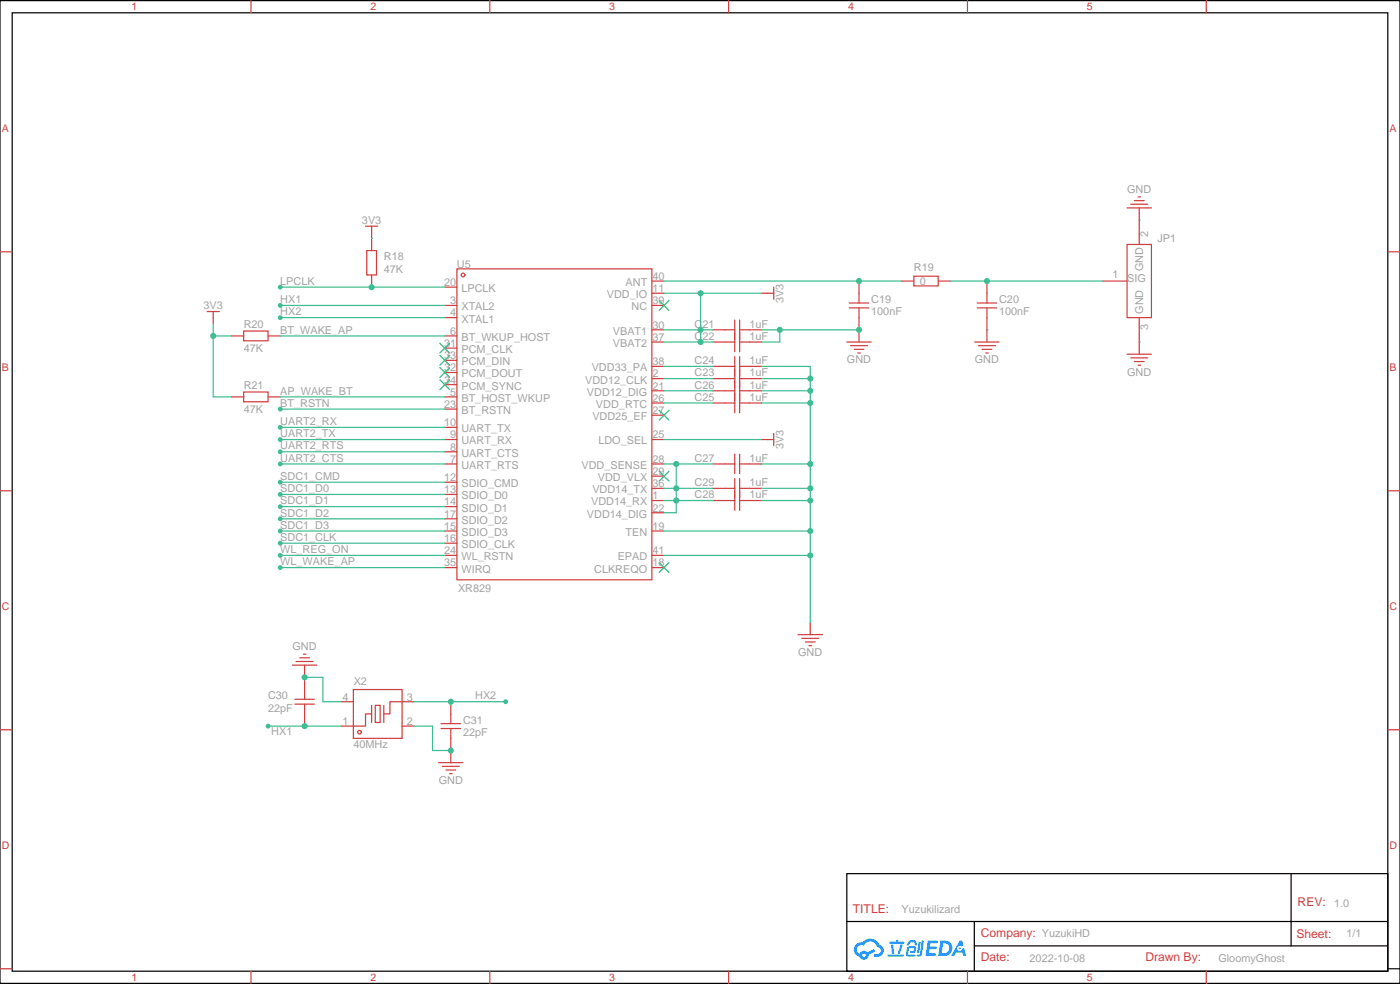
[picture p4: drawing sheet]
<svg xmlns="http://www.w3.org/2000/svg" width="405mm" height="285mm" viewBox="0 0 405 285" stroke-linecap="round" stroke-linejoin="round" font-family="sans-serif">
<g fill="none" stroke="#d43d3d" stroke-width=".35">
<path d="M72.7 .2v3.5M141.8 .2v3.5M211 .2v3.5M280.1 .2v3.5M349.2 .2v3.5M327.4 59.1h4.9M328.4 58h2.9M329.5 57h.7M0 72.8h3.5M105.8 65.4h3.6M106.2 72.5h2.8v7.1h-2.8zM107.6 65.4v7.1"/>
<path d="M107.6 79.6v3.5M132.3 77.8h56.4v89.9h-56.4zM264.6 79.9h7v2.8h-7zM326.3 70.7h7.1v21.2h-7.1zM326.3 60.1h7.1M329.8 60.1v10.6M401.8 72.8h3.5M60 90.1h3.5M61.7 90.1v3.6M67 97.2h3.6M70.6 95.8h7v2.8h-7zM77.6 97.2h3.5"/>
<path d="M128.8 88.4h3.5M128.8 91.9h3.5M128.8 97.2h3.5M128.8 83.1h3.5M188.7 88.4h3.6M188.7 84.8h3.6M188.7 95.4h3.6M188.7 99h3.6M188.7 81.3h3.6M206.4 95.4h6.3M206.4 99h6.3M212.7 92.6v9.2"/>
<path d="M214.1 95.4h6.4M214.1 99h6.4M214.1 92.6v9.2M220.5 84.8h3.5M224 83.1v3.5M245.2 99h7M245.9 89.1h5.6M245.9 87.7h5.6M248.7 81.3v6.4M248.7 89.1v9.9M261.1 81.3h3.5M271.6 81.3h3.6"/>
<path d="M282.2 99h7.1M282.9 89.1h5.7M282.9 87.7h5.7M285.8 81.3v6.4M285.8 89.1v9.9M319.3 81.3h7M329.8 91.9v10.6M67 114.8h3.6M70.6 113.4h7v2.8h-7zM77.6 114.8h3.5M128.8 114.8h3.5M128.8 118.4h3.5"/>
<path d="M128.8 100.7h3.5M128.8 107.8h3.5M128.8 104.2h3.5M128.8 111.3h3.5M188.7 109.5h3.6M188.7 113.1h3.6M188.7 116.6h3.6M188.7 106h3.6M206.4 109.5h6.3M206.4 113.1h6.3M206.4 116.6h6.3M206.4 106h6.3"/>
<path d="M212.7 103.2v16.2M214.1 109.5h6.4M214.1 113.1h6.4M214.1 116.6h6.4M214.1 106h6.4M214.1 103.2v16.2M246.2 100h5M247.3 101.1h2.8M248.4 102.1h.7M283.3 100h4.9M284.3 101.1h2.9M285.4 102.1h.7"/>
<path d="M326.3 102.5h7.1M327.4 103.5h4.9M328.4 104.6h2.9M329.5 105.7h.7M128.8 134.2h3.5M128.8 130.7h3.5M128.8 127.2h3.5M128.8 123.6h3.5M128.8 139.5h3.5M188.7 134.2h3.6M188.7 127.2h3.6M188.7 120.1h3.6"/>
<path d="M188.7 137.8h3.6M206.4 134.2h6.3M212.7 131.4v5.7M212.7 138.5v9.1M214.1 134.2h6.4M214.1 131.4v5.7M214.1 138.5v9.1M220.5 127.2h3.5M224 125.4v3.5M0 142h3.5M128.8 143.1h3.5M128.8 146.6h3.5"/>
<path d="M128.8 153.6h3.5M128.8 157.2h3.5M128.8 150.1h3.5M188.7 144.8h3.6M188.7 153.6h3.6M188.7 148.3h3.6M188.7 141.3h3.6M206.4 144.8h6.3M206.4 141.3h6.3M214.1 144.8h6.4M214.1 141.3h6.4M401.8 142h3.5"/>
<path d="M128.8 164.2h3.5M128.8 160.7h3.5M188.7 164.2h3.6M188.7 160.7h3.6M84.7 192.4h7M85.7 191.4h5M86.8 190.3h2.8M87.8 189.3h.7M88.2 192.4v9.9M102.3 199.5h14.1v14.1h-14.1zM231.1 183.6h7M232.1 184.7h5"/>
<path d="M233.2 185.7h2.8M234.2 186.8h.7M234.6 180.1v3.5M0 211.1h3.5M85.4 203.7h5.6M85.4 202.3h5.6M88.2 203.7v6.4M98.8 203h3.5M107.6 206.6h-1.8v3.5h-7M107.6 204.1v4.9M108.7 204.1h1.4v4.9h-1.4zM111.1 204.1v4.9"/>
<path d="M116.4 210.1h3.5M119.9 203h-7v3.6h-1.8M127.7 209.4h5.6M127.7 210.8h5.6M130.5 203v6.4M130.5 210.8v9.9M401.8 211.1h3.5M127 220.7h7.1M128.1 221.7h4.9M129.1 222.8h2.8M130.2 223.8h.7M0 280.3h3.5"/>
<path d="M72.7 281v3.5M141.8 281v3.5M211 281v3.5M280.1 281v3.5M349.2 281v3.5"/>
<circle cx="134.1" cy="79.6" r=".53"/>
<circle cx="104.1" cy="211.8" r=".53"/>
</g>
<g fill="none" stroke="#3c3" stroke-width=".35">
<path d="M127.4 99.3l2.8 2.8M130.2 99.3l-2.8 2.8M190.9 87l2.8 2.8M193.7 87l-2.8 2.8M127.4 106.4l2.8 2.8M127.4 102.8l2.8 2.9M127.4 109.9l2.8 2.8M130.2 106.4l-2.8 2.8M130.2 102.8l-2.8 2.9M130.2 109.9l-2.8 2.8M190.9 118.7l2.8 2.8M193.7 118.7l-2.8 2.8"/>
<path d="M190.9 136.3l2.8 2.9M193.7 136.3l-2.8 2.9M190.9 162.8l2.8 2.8M193.7 162.8l-2.8 2.8"/>
</g>
<path d="M0 .2h405.3v284.3h-405.3zM3.5 3.7h398.3v277.3h-398.3zM245.2 252.8h156.6v28.2h-156.6zM373.8 252.8v20.9M245.2 266.6h156.5M282.1 273.7h119.6M282.1 266.6v14.1M401.8 280.3h3.5" fill="none" stroke="#000" stroke-width=".35"/>
<g fill="#178fff">
<path d="M268.6 272.1h2.5l.4 .2-.1 .5-2 .1-.1 .9h1.6l.4 .4-.5 .4h-1.7l-.1 1.2 1.8 .1 .2 .3-.2 .3-2.8 .1z"/>
<path d="M277.9 272.2h.7l.3 1.3-.6 .3a.74 .74 0 0 0-1.1 .3 .74 .74 0 0 0 .5 1 .74 .74 0 0 0 .9-.6l.5-.3 .6 2.3h-.8l-.3-.9h-1.8l-.5 .9h-.9z"/>
<path d="M266 272.5h.6l-.4 3a.31 .31 0 0 1-.4 .2 .31 .31 0 0 1-.3-.3z"/>
<path d="M266.9 272.1h.6l-.5 3.9a.89 .89 0 0 1-.7 .7 .89 .89 0 0 1-.9-.3l1-.4z"/>
<path d="M263.2 272.2l.6-.2 1.2 .1 .6 1.3-.7 .2-.3-1-1.1 .2a.95 .95 0 0 1-.9 .8l-.1-.2z"/>
<path d="M262.9 273.9l1.8-.2a1.04 1.04 0 0 1 .6 1.1 1.04 1.04 0 0 1-.9 .9h-.6a.29 .29 0 0 1-.3-.3 .29 .29 0 0 1 .3-.3h.7l.2-.8-1.5 .1-.3 1.7 1.9 .1a.29 .29 0 0 1 .3 .3 .29 .29 0 0 1-.3 .3l-2-.1-.4-.2 .2-2.1z"/>
<path d="M257 276.2h4.4a.3 .3 0 0 1 .3 .3 .3 .3 0 0 1-.3 .3h-4.3z"/>
<path d="M260.7 273.2h.7l-.5 1.7a1.02 1.02 0 0 1-.7 1.1l-.3-.2z"/>
<path d="M258 273.3h.6l.2 2.4-.2 .3-.3-.2z"/>
<path d="M257.5 272.5h1.9l.2-.6h.5v.6h1.5a.29 .29 0 0 1 .3 .3 .29 .29 0 0 1-.3 .2h-4z"/>
<path d="M272.3 272.1l-.7 4.5h1.5a2.27 2.27 0 0 0 2.6-2.3 2.27 2.27 0 0 0-2.7-2.2zM273.1 272.9a1.5 1.5 0 0 1 1.8 1.5 1.5 1.5 0 0 1-2 1.4h-.3z"/>
<path d="M247.8 273.3a2.09 2.09 0 0 0 1 3.5 1.37 1.37 0 0 0 1.6 .9 1.37 1.37 0 0 0 1.1-1.4l1.9-1-.4-.7-1.8 .9a1.4 1.4 0 0 0-2.3 .5 1.32 1.32 0 0 1-.7-1.9 1.32 1.32 0 0 1 1.9-.5 2.02 2.02 0 0 1 2.1-1.2 2.02 2.02 0 0 1 1.8 1.6 1.09 1.09 0 0 1 1 1.4 1.09 1.09 0 0 1-1.5 .7 .41 .41 0 0 0-.5 .3 .41 .41 0 0 0 .3 .5 1.89 1.89 0 0 0 2.5-1.2 1.89 1.89 0 0 0-1.2-2.4 2.98 2.98 0 0 0-5-.7l-1 .2zM249.6 276.4a.55 .55 0 0 1 1.1 0 .55 .55 0 0 1-1.1 0z"/>
<circle cx="277.9" cy="274.4" r=".28"/>
</g>
<circle cx="329.8" cy="63.7" r=".18" fill="#3dbd91"/>
<g fill="none" stroke="#3dbd91" stroke-width=".35">
<path d="M81.1 88.4h47.7M81.1 91.9h47.7M81.1 97.2h47.7M81.1 114.8h47.7M81.1 118.4h47.7M81.1 123.6h47.7M81.1 127.2h47.7M81.1 130.7h47.7M81.1 134.2h47.7M81.1 139.5h47.7M81.1 146.6h47.7M81.1 150.1h47.7"/>
<path d="M81.1 153.6h47.7M81.1 157.2h47.7M81.1 164.2h47.7"/>
</g>
<circle cx="329.8" cy="99" r=".18" fill="#3dbd91"/>
<g fill="none" stroke="#3dbd91" stroke-width=".35">
<path d="M192.3 99h14.1M192.3 95.4h14.1M192.3 84.8h28.2M192.3 81.3h68.8M202.8 84.8v14.2M220.5 95.4h28.2M225.8 95.4v3.6h-5.3M275.2 81.3h44.1M192.3 116.6h14.1M192.3 113.1h14.1M192.3 109.5h14.1M192.3 106h14.1"/>
<path d="M192.3 127.2h28.2M81.1 143.1h47.7"/>
</g>
<circle cx="285.8" cy="95.4" r=".18" fill="#3dbd91"/>
<path d="M81.1 83.1h47.7M81.1 160.7h47.7" fill="none" stroke="#3dbd91" stroke-width=".35"/>
<circle cx="107.6" cy="69" r=".18" fill="#3dbd91"/>
<g fill="none" stroke="#3dbd91" stroke-width=".35">
<path d="M61.7 93.7v21.1h5.3M61.7 97.2h5.3M220.5 106h14.1v74.1M220.5 116.6h14.1M220.5 113.1h14.1M220.5 109.5h14.1M192.3 134.2h14.1M195.8 134.2v14.1h-3.5M220.5 134.2h14.1M192.3 141.3h14.1M192.3 144.8h14.1M192.3 153.6h42.3"/>
<path d="M220.5 141.3h14.1M220.5 144.8h14.1M192.3 160.7h42.3M88.2 196h5.3v7h5.3M77.6 210.1h21.2M119.9 210.1h5.3v7h5.3M119.9 203h26.5"/>
</g>
<g fill="#3dbd91">
<circle cx="202.8" cy="99" r=".88"/>
<circle cx="202.8" cy="95.4" r=".88"/>
<circle cx="202.8" cy="84.8" r=".88"/>
<circle cx="248.7" cy="95.4" r=".88"/>
<circle cx="225.8" cy="95.4" r=".88"/>
<circle cx="248.7" cy="81.3" r=".88"/>
<circle cx="285.8" cy="81.3" r=".88"/>
<circle cx="107.6" cy="83.1" r=".88"/>
<circle cx="88.2" cy="210.1" r=".88"/>
<circle cx="88.2" cy="196" r=".88"/>
<circle cx="130.5" cy="203" r=".88"/>
<circle cx="130.5" cy="217.1" r=".88"/>
<circle cx="195.8" cy="141.3" r=".88"/>
<circle cx="195.8" cy="144.8" r=".88"/>
<circle cx="195.8" cy="134.2" r=".88"/>
<circle cx="234.6" cy="134.2" r=".88"/>
<circle cx="234.6" cy="116.6" r=".88"/>
<circle cx="234.6" cy="141.3" r=".88"/>
<circle cx="234.6" cy="113.1" r=".88"/>
<circle cx="234.6" cy="144.8" r=".88"/>
<circle cx="234.6" cy="153.6" r=".88"/>
<circle cx="234.6" cy="160.7" r=".88"/>
<circle cx="234.6" cy="109.5" r=".88"/>
<circle cx="61.7" cy="97.2" r=".88"/>
<circle cx="81.1" cy="88.4" r=".71"/>
<circle cx="81.1" cy="91.9" r=".71"/>
<circle cx="81.1" cy="123.6" r=".71"/>
<circle cx="81.1" cy="127.2" r=".71"/>
<circle cx="81.1" cy="130.7" r=".71"/>
<circle cx="81.1" cy="134.2" r=".71"/>
<circle cx="81.1" cy="118.4" r=".71"/>
<circle cx="81.1" cy="139.5" r=".71"/>
<circle cx="81.1" cy="146.6" r=".71"/>
<circle cx="81.1" cy="150.1" r=".71"/>
<circle cx="81.1" cy="153.6" r=".71"/>
<circle cx="81.1" cy="157.2" r=".71"/>
<circle cx="81.1" cy="164.2" r=".71"/>
<circle cx="81.1" cy="143.1" r=".71"/>
<circle cx="81.1" cy="160.7" r=".71"/>
<circle cx="81.1" cy="83.1" r=".71"/>
<circle cx="77.6" cy="210.1" r=".71"/>
<circle cx="146.4" cy="203" r=".71"/>
</g>
<g font-size="3.5" fill="#d43d3d">
<text x="375.7" y="262.3">REV:</text>
<text x="246.9" y="264">TITLE:</text>
<text x="284" y="271.1">Company: YuzukiHD</text>
<text x="375.4" y="271.4">Sheet:</text>
<text x="284" y="278.1">Date:</text>
<text x="331.6" y="278.1">Drawn By:</text>
</g>
<g font-size="3.1" fill="#d43d3d">
<text x="38.1" y="3">1</text>
<text x="107.2" y="3">2</text>
<text x="176.4" y="3">3</text>
<text x="245.5" y="3">4</text>
<text x="314.7" y="3">5</text>
<text x=".5" y="38.1">A</text>
<text x="402.3" y="38.1">A</text>
<text x=".5" y="107.3">B</text>
<text x="402.3" y="107.3">B</text>
<text x=".5" y="176.4">C</text>
<text x="402.3" y="176.4">C</text>
<text x=".5" y="245.5">D</text>
<text x="402.3" y="245.5">D</text>
<text x="38.1" y="283.8">1</text>
<text x="107.2" y="283.8">2</text>
<text x="176.4" y="283.8">3</text>
<text x="245.5" y="283.8">4</text>
<text x="314.7" y="283.8">5</text>
</g>
<g font-size="3.1" fill="#a2a2a2">
<text x="326.3" y="55.8">GND</text>
<text x="104.8" y="64.8">3V3</text>
<text x="332.4" y="68.6" transform="rotate(-90 332.4 68.6)">2</text>
<text x="335.1" y="70.1">JP1</text>
<text x="111.1" y="75.4">R18</text>
<text x="132.3" y="77.5">U5</text>
<text x="81.1" y="82.4">LPCLK</text>
<text x="111.1" y="78.9">47K</text>
<text x="128.6" y="82.7">20</text>
<text x="181.1" y="82.7">ANT</text>
<text x="188.9" y="81">40</text>
<text x="264.6" y="78.5">R19</text>
<text x="266.3" y="82.4">0</text>
<text x="322.1" y="80.3">1</text>
<text x="326.4" y="81.7">SIG</text>
<text x="331" y="78.4" transform="rotate(-90 331 78.4)">GND</text>
<text x="58.9" y="89.3">3V3</text>
<text x="81.1" y="87.7">HX1</text>
<text x="130.4" y="88">3</text>
<text x="133.6" y="89.8">XTAL2</text>
<text x="133.6" y="84.5">LPCLK</text>
<text x="175.7" y="86.3">VDD_IO</text>
<text x="182.9" y="89.8">NC</text>
<text x="188.9" y="84.5">11</text>
<text x="188.9" y="88">39</text>
<text x="226.9" y="87.6" transform="rotate(-90 226.9 87.6)">3V3</text>
<text x="252.2" y="87.7">C19</text>
<text x="289.3" y="87.7">C20</text>
<text x="70.6" y="94.8">R20</text>
<text x="81.1" y="91.2">HX2</text>
<text x="130.4" y="91.6">4</text>
<text x="133.6" y="93.3">XTAL1</text>
<text x="188.9" y="95.1">30</text>
<text x="201.1" y="94.8">C21</text>
<text x="217" y="94.8">1uF</text>
<text x="252.2" y="91.2">100nF</text>
<text x="289.3" y="91.2">100nF</text>
<text x="331" y="90.8" transform="rotate(-90 331 90.8)">GND</text>
<text x="332.4" y="95.4" transform="rotate(-90 332.4 95.4)">3</text>
<text x="70.6" y="101.8">47K</text>
<text x="81.1" y="96.5">BT_WAKE_AP</text>
<text x="128.6" y="100.4">31</text>
<text x="130.4" y="96.9">6</text>
<text x="133.6" y="98.6">BT_WKUP_HOST</text>
<text x="177.5" y="96.9">VBAT1</text>
<text x="177.5" y="100.4">VBAT2</text>
<text x="188.9" y="98.6">37</text>
<text x="201.1" y="98.3">C22</text>
<text x="217" y="98.3">1uF</text>
<text x="128.6" y="107.4">32</text>
<text x="128.6" y="103.9">33</text>
<text x="133.6" y="102.1">PCM_CLK</text>
<text x="133.6" y="105.7">PCM_DIN</text>
<text x="171.3" y="107.4">VDD33_PA</text>
<text x="188.9" y="105.7">38</text>
<text x="201.1" y="105.3">C24</text>
<text x="217" y="105.3">1uF</text>
<text x="245.2" y="105.2">GND</text>
<text x="282.3" y="105.2">GND</text>
<text x="70.6" y="112.4">R21</text>
<text x="128.6" y="111">34</text>
<text x="133.6" y="109.2">PCM_DOUT</text>
<text x="133.6" y="112.7">PCM_SYNC</text>
<text x="169.4" y="111">VDD12_CLK</text>
<text x="188.9" y="109.2">2</text>
<text x="188.9" y="112.7">21</text>
<text x="201.1" y="112.4">C26</text>
<text x="201.1" y="108.9">C23</text>
<text x="217" y="112.4">1uF</text>
<text x="217" y="108.9">1uF</text>
<text x="326.3" y="108.7">GND</text>
<text x="70.6" y="119.5">47K</text>
<text x="81.1" y="114.2">AP_WAKE_BT</text>
<text x="81.1" y="117.7">BT_RSTN</text>
<text x="128.6" y="118">23</text>
<text x="130.4" y="114.5">5</text>
<text x="133.6" y="116.3">BT_HOST_WKUP</text>
<text x="133.6" y="119.8">BT_RSTN</text>
<text x="169.9" y="114.5">VDD12_DIG</text>
<text x="172.6" y="118">VDD_RTC</text>
<text x="188.9" y="116.3">26</text>
<text x="188.9" y="119.8">27</text>
<text x="201.1" y="115.9">C25</text>
<text x="217" y="115.9">1uF</text>
<text x="81.1" y="123">UART2_RX</text>
<text x="128.6" y="123.3">10</text>
<text x="133.6" y="125.1">UART_TX</text>
<text x="171.5" y="121.5">VDD25_EF</text>
<text x="81.1" y="126.5">UART2_TX</text>
<text x="81.1" y="130">UART2_RTS</text>
<text x="130.4" y="130.4">8</text>
<text x="130.4" y="126.8">9</text>
<text x="133.6" y="128.6">UART_RX</text>
<text x="173.2" y="128.6">LDO_SEL</text>
<text x="188.9" y="126.8">25</text>
<text x="226.9" y="130" transform="rotate(-90 226.9 130)">3V3</text>
<text x="81.1" y="133.6">UART2_CTS</text>
<text x="130.4" y="133.9">7</text>
<text x="133.6" y="135.7">UART_RTS</text>
<text x="133.6" y="132.1">UART_CTS</text>
<text x="168.4" y="135.7">VDD_SENSE</text>
<text x="188.9" y="133.9">28</text>
<text x="188.9" y="137.4">29</text>
<text x="201.1" y="133.6">C27</text>
<text x="217" y="133.6">1uF</text>
<text x="81.1" y="138.9">SDC1_CMD</text>
<text x="81.1" y="142.4">SDC1_D0</text>
<text x="128.6" y="139.2">12</text>
<text x="128.6" y="142.7">13</text>
<text x="133.6" y="140.9">SDIO_CMD</text>
<text x="171.5" y="142.7">VDD14_TX</text>
<text x="173.1" y="139.2">VDD_VLX</text>
<text x="188.9" y="140.9">36</text>
<text x="201.1" y="140.6">C29</text>
<text x="217" y="140.6">1uF</text>
<text x="81.1" y="145.9">SDC1_D1</text>
<text x="81.1" y="149.4">SDC1_D2</text>
<text x="128.6" y="146.2">14</text>
<text x="128.6" y="149.8">17</text>
<text x="133.6" y="144.5">SDIO_D0</text>
<text x="133.6" y="148">SDIO_D1</text>
<text x="169.9" y="149.8">VDD14_DIG</text>
<text x="171.2" y="146.2">VDD14_RX</text>
<text x="188.9" y="144.5">1</text>
<text x="188.9" y="148">22</text>
<text x="201.1" y="144.2">C28</text>
<text x="217" y="144.2">1uF</text>
<text x="81.1" y="153">SDC1_D3</text>
<text x="128.6" y="153.3">15</text>
<text x="133.6" y="155.1">SDIO_D3</text>
<text x="133.6" y="151.5">SDIO_D2</text>
<text x="181.1" y="155.1">TEN</text>
<text x="188.9" y="153.3">19</text>
<text x="81.1" y="156.5">SDC1_CLK</text>
<text x="81.1" y="160">WL_REG_ON</text>
<text x="128.6" y="156.8">16</text>
<text x="128.6" y="160.4">24</text>
<text x="133.6" y="158.6">SDIO_CLK</text>
<text x="188.9" y="160.4">41</text>
<text x="81.1" y="163.6">WL_WAKE_AP</text>
<text x="128.6" y="163.9">35</text>
<text x="133.6" y="162.1">WL_RSTN</text>
<text x="133.6" y="165.6">WIRQ</text>
<text x="172" y="165.6">CLKREQO</text>
<text x="178.9" y="162.1">EPAD</text>
<text x="188.9" y="163.9">18</text>
<text x="132.6" y="171.3">XR829</text>
<text x="84.7" y="188.1">GND</text>
<text x="231.1" y="189.8">GND</text>
<text x="77.6" y="202.4">C30</text>
<text x="99.1" y="202.7">4</text>
<text x="102.4" y="198.1">X2</text>
<text x="117.8" y="202.7">3</text>
<text x="137.6" y="202.4">HX2</text>
<text x="77.6" y="205.9">22pF</text>
<text x="99.1" y="209.7">1</text>
<text x="117.8" y="209.7">2</text>
<text x="134.1" y="209.4">C31</text>
<text x="78.5" y="212.6">HX1</text>
<text x="134.1" y="212.9">22pF</text>
<text x="102.3" y="216.5">40MHz</text>
<text x="127" y="226.9">GND</text>
<text x="386.3" y="262.3">1.0</text>
<text x="261.1" y="264.1">Yuzukilizard</text>
<text x="389.8" y="271.2">1/1</text>
<text x="298.1" y="278.2">2022-10-08</text>
<text x="352.8" y="278.2">GloomyGhost</text>
</g>
</svg>
